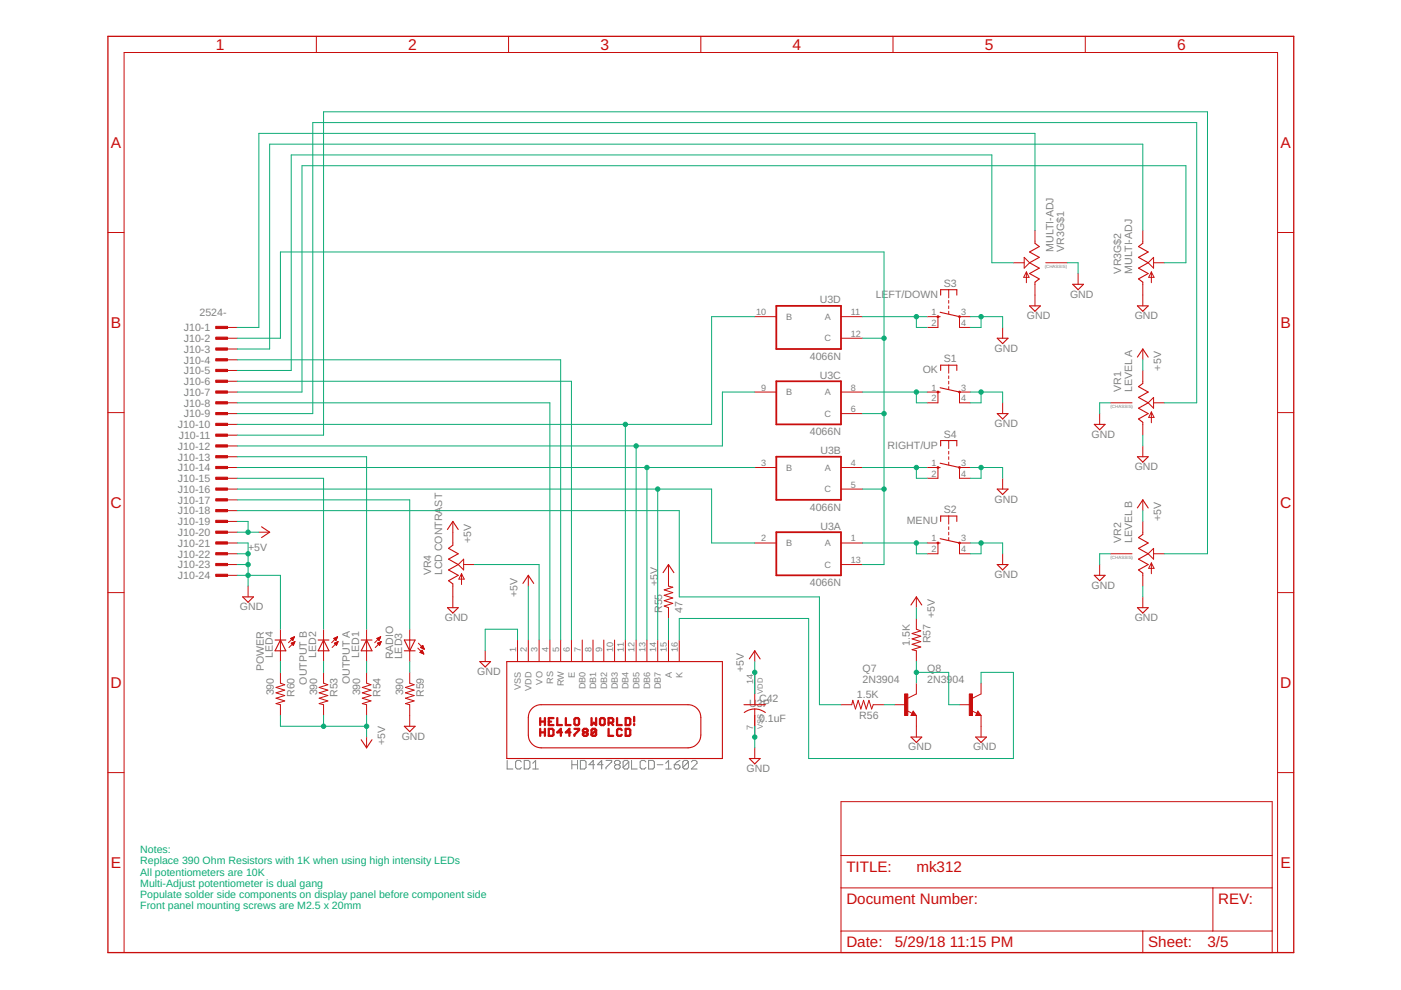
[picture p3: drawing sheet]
<svg xmlns="http://www.w3.org/2000/svg" width="297mm" height="210mm" viewBox="0 0 297 210" stroke-linecap="round" stroke-linejoin="round" font-family="sans-serif">
<g fill="none" stroke="#808080" stroke-width=".21">
<path d="M107.5 161.2v1.8h1.2M110.5 161.5l-.3-.3h-.6l-.3 .3v1.2l.3 .3h.6l.3-.3M111.1 161.2h1l.3 .3v1.2l-.3 .3h-1zM113 163h1.2M113 161.8l.6-.6v1.8M121.2 161.2v1.8M121.2 162.1h1.2M122.4 161.2v1.8M123 161.2h1l.2 .3v1.2l-.2 .3h-1zM126.1 162.1h-1.2l.9-.9v1.8M127.9 162.1h-1.2l.9-.9v1.8M128.5 161.2h1.2v.3l-1.2 1.2v.3"/>
<path d="M130.6 162.1h.6M130.6 162.1l-.3 .3v.3l.3 .3h.6l.3-.3v-.3l-.3-.3M130.6 162.1l-.3-.3v-.3l.3-.3h.6l.3 .3v.3l-.3 .3M133.3 161.5v1.2l-.3 .3h-.6l-.3-.3M133.3 161.5l-.3-.3h-.6l-.3 .3v1.2M133.3 161.5l-1.2 1.2M133.9 161.2v1.8h1.2M136.9 161.5l-.3-.3h-.6l-.3 .3v1.2l.3 .3h.6l.3-.3M137.5 161.2h.9l.3 .3v1.2l-.3 .3h-.9zM139.3 162.1h1.2M141.1 163h1.2M141.1 161.8l.7-.6v1.8"/>
<path d="M143 162.1h.9l.3 .3v.3l-.3 .3h-.6l-.3-.3zM144.2 161.2l-.6 .3-.6 .6M146 161.5v1.2l-.3 .3h-.6l-.3-.3M146 161.5l-.3-.3h-.6l-.3 .3v1.2M146 161.5l-1.2 1.2M146.6 161.5l.3-.3h.6l.3 .3v.3l-1.2 1.2h1.2"/>
</g>
<g fill="none" stroke="#c90d0c" stroke-width=".21">
<path d="M67.1 7.7v3.4M107.8 7.7v3.4M148.6 7.7v3.4M189.3 7.7v3.4M230.1 7.7v3.4M22.9 49.3h3.4M214.9 55.7h2.2M217.1 54.6l1.2 1.1-1.2 1.2zM217.6 57.7v2.2M217.6 57.7l.6 1.1h-1.2zM219.4 48.9v2.7M219.4 59.8v5.1"/>
<path d="M221.7 55.7h4.6M228.6 58v2.3M242.3 48.9v2.7M242.3 59.8v5.1M243.4 55.7l1.2-1.1v2.3zM244.1 57.7l.6 1.1h-1.2zM244.1 57.7v2.2M244.6 55.7h2.3M270.9 49.3h3.4M48 69.4h2.3M48 71.7h2.3M48 74h2.3"/>
<path d="M48 76.3h2.3M48 78.5h2.3M160 67.1h4.6M178.3 71.7h4.6M178.3 67.1h4.6M196.6 67.1h2.3v2.3h-2.3M201.1 61.4v1.7M201.1 63.7v.6M201.1 64.9v.5M201.1 66v.6M201.1 77.4v1.7M201.1 79.7v.6"/>
<path d="M205.7 67.1h-2.3v2.3h2.3M212.6 69.4v2.3M242.3 74v2.3M242.3 78.5v2.8M22.9 87.5h3.4M48 85.4h2.3M48 99.1h2.3M48 80.8h2.3M48 83.1h2.3M48 87.7h2.3M48 90h2.3M48 92.3h2.3"/>
<path d="M48 94.6h2.3M48 96.8h2.3M160 99.1h4.6M160 83.1h4.6M178.3 99.1h4.6M178.3 83.1h4.6M178.3 87.7h4.6M196.6 83.1h2.3v2.3h-2.3M196.6 99.1h2.3v2.3h-2.3M201.1 80.8v.6M201.1 82v.5M201.1 93.4v1.7"/>
<path d="M201.1 95.7v.6M201.1 96.8v.6M201.1 98v.6M205.7 83.1h-2.3v2.3h2.3M205.7 99.1h-2.3v2.3h2.3M212.6 85.4v2.3M233.2 87.7v2.3M235.4 85.4h4.6M242.3 89.5v2.8M242.3 94.6v2.2M244.1 87.4v2.2M244.1 87.4l.6 1.1h-1.2z"/>
<path d="M244.6 84.3v2.3l-1.2-1.2zM244.6 85.4h2.3M270.9 87.5h3.4M48 117.4h2.3M48 101.4h2.3M48 115.1h2.3M48 119.7h2.3M48 103.7h2.3M48 106h2.3M48 108.3h2.3M48 110.6h2.3M48 112.8h2.3"/>
<path d="M54.9 112.8h2.3M96 110.6v5M97.2 119.7l1.1-1.1v2.2zM98.3 119.7h2.3M141.7 119.7v4.6l.9 .2-1.8 .6 1.8 .5-1.8 .6 1.8 .6-1.8 .6 1.8 .5-1.8 .6 .9 .3v2.3M160 115.1h4.6M178.3 115.1h4.6M178.3 119.7h4.6M178.3 103.7h4.6M196.6 115.1h2.3v2.3h-2.3M201.1 109.4v1.7M201.1 111.7v.6"/>
<path d="M201.1 112.8v.6M201.1 114v.6M205.7 115.1h-2.3v2.3h2.3M212.6 101.4v2.3M212.6 117.4v2.3M233.2 119.7v2.3M235.4 117.4h4.6M242.3 106v2.3M242.3 110.6v2.7M244.1 119.4v2.2M244.1 119.4l.6 1.1h-1.2zM244.6 116.3v2.3l-1.2-1.2z"/>
<path d="M244.6 117.4h2.3M22.9 125.6h3.4M48 122h2.3M52.6 124.3v2.3M59.5 133.4v6.9M61.6 135.4h.7M61.7 135.5h.5M61.7 136.4l.8-.4-.3 .8zM61.8 136.4h.6M61.8 135.3h.5M61.8 135.6h.4M61.9 136.3h.5"/>
<path d="M61.9 136.5h.4M62 135.7h.1M62 136.6h.3M62.1 135.8h.1M62.1 135.2h.3M62.1 136.7h.1M62.1 136.2h.4M62.3 135.1h.1M62.4 136.1h.1M62.4 135l-1.2 1.3M62.4 135l-.3 .8M62.4 135l-.8 .4 .5 .4"/>
<path d="M62.5 136l-1.2 1.3M68.6 133.4v6.9M70.8 135.4l.4 .4M70.8 135.4h.6M70.9 135.5h.5M70.9 136.4l.8-.4-.4 .8zM70.9 136.4h.6M71 135.3h.5M71 135.6h.3M71 136.3h.6M71 136.5h.5M71.1 135.7h.2"/>
<path d="M71.1 136.6h.3M71.2 135.8h.1M71.2 135.2h.3M71.2 136.7h.2M71.3 136.2h.3M71.5 135.1h.1M71.5 136.1h.1M71.6 135l-1.3 1.3M71.6 135l-.4 .8M71.6 135l-.8 .4M71.7 136l-1.3 1.3M77.7 133.4v6.9"/>
<path d="M79.9 135.4h.7M80 136.4l.8-.4-.3 .8zM80 135.5h.5M80.1 136.4h.5M80.1 135.3h.5M80.1 135.6h.4M80.2 136.3h.5M80.2 136.5h.4M80.2 135.7h.2M80.3 136.6h.3M80.3 135.8h.1M80.3 135.2h.3"/>
<path d="M80.4 136.7h.1M80.4 136.2h.4M80.6 135.1h.1M80.6 136.1h.2M80.7 135l-1.3 1.3M80.7 135l-.3 .8M80.7 135l-.8 .4 .5 .4M80.8 136l-1.2 1.3M86.9 133.4v6.9M88.6 137.4l1.3 1.3M88.7 136.4l1.3 1.2M89 138.3l.5-.4 .4 .8"/>
<path d="M89 138.3l.9 .4M89 138.3h.7M89.2 138.2h.5M89.2 137.3h.6M89.3 138.1h.3M89.3 137.2h.5M89.3 138.4h.4M89.3 137.4h.6M89.4 138h.2M89.4 137.1h.3M89.5 137.9h.1M89.5 136.9h.2"/>
<path d="M89.5 138.5h.3M89.6 137.5h.3M89.6 136.8l.4 .8M89.6 136.8l-.4 .5 .8 .3M89.6 136.8v.1M89.8 138.6h.1M89.8 137.6h.1M96 123.8v5M97.9 121.6v2.3M97.9 121.6l.5 1.2h-1.1zM102.9 138v2.3M109.7 135.7v4.6"/>
<path d="M112 122v2.3M112 135.7v4.6M114.3 135.7v4.6M116.6 135.7v4.6M118.9 135.7v4.6M121.2 135.7v4.6M123.4 135.7v4.6M125.7 135.7v4.6M128 135.7v4.6M130.3 135.7v4.6M132.6 135.7v4.6M134.9 135.7v4.6"/>
<path d="M137.2 135.7v4.6M139.4 135.7v4.6M141.7 135.7v4.6M144 135.7v4.6M160 138v2.3M194.3 126.6v2.2M194.3 131.1v2.3l.9 .4-1.8 .5 1.8 .6-1.8 .6 1.8 .5-1.8 .6 1.8 .6-1.8 .6 .9 .2v2.3M242.3 121.5v2.8M242.3 126.6v2.2M270.9 125.6h3.4M59.5 142.6v2.2l.9 .4-1.9 .6 1.9 .5-1.9 .6 1.9 .6-1.9 .5 1.9 .6-1.9 .6 1 .2v2.3M68.6 142.6v2.2l.9 .4-1.8 .6 1.8 .5-1.8 .6 1.8 .6-1.8 .5 1.8 .6-1.8 .6 .9 .2v2.3"/>
<path d="M77.7 142.6v2.2l1 .4-1.9 .6 1.9 .5-1.9 .6 1.9 .6-1.9 .5 1.9 .6-1.9 .6 .9 .2v2.3M77.7 156.3v2.3M86.9 142.6v2.2l.9 .4-1.8 .6 1.8 .5-1.8 .6 1.8 .6-1.8 .5 1.8 .6-1.8 .6 .9 .2v4.6M160 142.6v6.8M160 150.3v6M160 158.6v2.2M178.3 149.4h2.3l.2-.9 .6 1.8 .5-1.8 .6 1.8 .6-1.8 .6 1.8 .5-1.8 .6 1.8 .3-.9h2.3M189.7 149.4h2.3M192.3 150.7l1.1 .5M193.6 150.8l.7 .9h-1.2zM194.3 144.8v2.3l-1.8 .9M194.3 151.7v4.6"/>
<path d="M203.4 149.4h2.3M206 150.7l1.1 .5M207.3 150.8l.7 .9h-1.1zM208 144.8v2.3l-1.8 .9M208 151.7v4.6M22.9 163.8h3.4M178.3 170h91.4v32h-91.4zM270.9 163.8h3.4M178.3 188.3h91.4M178.3 197.4h91.4M178.3 181.4h91.4M242.3 197.4v4.6"/>
<path d="M257.2 188.3v9.1M26.3 202v-190.9h244.6v190.9"/>
</g>
<g fill="none" stroke="#c90d0c" stroke-width=".23">
<path d="M219.4 51.6l.9 .7-2 1.1 2 1.2-2 1.1 2 1.2-2 1.1 2 1.1-.9 .7M242.3 51.6l-.9 .7 2 1.1-2 1.2 2 1.1-2 1.2 2 1.1-2 1.1 .9 .7M198.9 67.1h.4M199.3 66.2l4.1 .9M199.4 62.6v-1.2h3.5v1.2M199.4 78.5v-1.1h3.5v1.1M211.4 71.7h2.3l-1.1 1.2zM218.3 64.9h2.3l-1.2 1.1zM227.4 60.3h2.3l-1.1 1.1zM241.2 64.9h2.2l-1.1 1.1zM241.2 75.7l1.1-1.7 1.1 1.7M198.9 99.1h.4"/>
<path d="M198.9 83.1h.4M199.3 98.2l4.1 .9M199.3 82.2l4.1 .9M199.4 94.6v-1.2h3.5v1.2M211.4 87.7h2.3l-1.1 1.1zM232 90h2.3l-1.1 1.1zM241.2 96.8h2.2l-1.1 1.2zM242.3 81.3l-.9 .7 2 1.1-2 1.2 2 1.1-2 1.2 2 1.1-2 1.1 .9 .7M55.5 111.7l1.7 1.1-1.7 1.2M94.9 112.3l1.1-1.7 1.2 1.7M96 115.6l-.9 .7 2.1 1.1-2.1 1.2 2.1 1.1-2.1 1.1 2.1 1.2-2.1 1.1 .9 .7M198.9 115.1h.4"/>
<path d="M199.3 114.2l4.1 .9M199.4 110.6v-1.2h3.5v1.2M211.4 119.7h2.3l-1.1 1.1zM211.4 103.7h2.3l-1.1 1.1zM241.2 107.7l1.1-1.7 1.1 1.7M242.3 113.3l-.9 .7 2 1.1-2 1.2 2 1.1-2 1.2 2 1.1-2 1.1 .9 .7M51.5 126.6h2.2l-1.1 1.1zM58.3 135.7h2.3M59.5 135.7l1.1 2.3h-2.3zM67.5 135.7h2.2M68.6 135.7l1.1 2.3h-2.2zM76.6 135.7h2.3"/>
<path d="M77.7 135.7l1.2 2.3h-2.3zM85.7 135.7h2.3l-1.1 2.3zM85.7 138h2.3M94.9 128.8h2.3l-1.2 1.2zM110.9 123.7l1.1-1.7 1.2 1.7M140.6 121.4l1.1-1.7 1.2 1.7M158.9 139.7l1.1-1.7 1.2 1.7M193.1 128.3l1.2-1.7 1.1 1.7M232 122h2.3l-1.1 1.1zM241.2 128.8h2.2l-1.1 1.2zM76.6 156.8l1.1 1.8 1.2-1.8M85.7 154h2.3l-1.1 1.1z"/>
<path d="M101.7 140.3h2.3l-1.1 1.1zM107.4 140.3h45.8v20.5h-45.8zM112.8 150.2l1.1-.7 .8-.1h31.2a2.71 2.71 0 0 1 2.7 2.7v3.8a2.75 2.75 0 0 1-2.7 2.7h-31.2a2.75 2.75 0 0 1-2.7-2.7l.1-4.2 .2-.8zM157.7 149.4h4.6M157.8 151.1a3.7 3.7 0 0 1 4.5 0M193.1 156.3h2.3l-1.1 1.1zM193.6 151.2l.1 .3h-.3l.2-.5 .5 .6h-.7M206.9 156.3h2.2l-1.1 1.1zM207.3 151.2l.1 .3h-.3l.2-.5 .5 .6h-.7M158.9 160.8h2.3l-1.2 1.2z"/>
</g>
<g fill="none" stroke="#c90d0c" stroke-width=".38">
<path d="M164.6 64.9h13.7v9.1h-13.7zM164.6 80.8h13.7v9.2h-13.7zM164.6 96.8h13.7v9.2h-13.7zM164.6 112.8h13.7v9.2h-13.7z"/>
<circle cx="198.9" cy="67.1" r=".11"/>
<circle cx="203.4" cy="67.1" r=".11"/>
<circle cx="198.9" cy="83.1" r=".11"/>
<circle cx="198.9" cy="99.1" r=".11"/>
<circle cx="203.4" cy="83.1" r=".11"/>
<circle cx="203.4" cy="99.1" r=".11"/>
<circle cx="198.9" cy="115.1" r=".11"/>
<circle cx="203.4" cy="115.1" r=".11"/>
</g>
<g fill="none" stroke="#c90d0c" stroke-width=".49">
<path d="M114.5 152.3v1.4M114.5 154.5v1.5M114.5 153h1M114.5 155.3h1M115.5 152.3v1.4M115.5 154.5v1.5M116.4 153h.4M116.4 154.5h.7l.2 .3v1l-.2 .2h-.7zM117.3 152.3h-.9v1.4h.9M118.2 152.3v1.4h.9M119.1 155.3h-.9l.7-.8v1.5M120 152.3v1.4h1"/>
<path d="M121 155.3h-1l.7-.8v1.5M121.8 154.5h1v.3l-1 1v.2M122 152.3h.5l.3 .2v1l-.3 .2h-.5l-.2-.2v-1zM123.8 155.3l-.2 .2v.3l.2 .2h.5l.3-.2v-.3l-.3-.2M123.8 155.3h.5M123.8 155.3l-.2-.3v-.2l.2-.3h.5l.3 .3v.2l-.3 .3M125.4 152.3v1.4l.5-.5 .5 .5v-1.4M126.4 154.8l-.2-.3h-.6l-.2 .3v1M126.4 154.8v1l-.2 .2h-.6l-.2-.2M126.4 154.8l-1 1M127.5 152.3h.5l.2 .2v1l-.2 .2h-.5l-.3-.2v-1zM129 153.2h.8l.2-.2v-.5l-.2-.2h-.8v1.4"/>
<path d="M129 154.5v1.5h1M129.5 153.2l.5 .5M130.8 152.3v1.4h1M131.8 154.8l-.2-.3h-.5l-.3 .3v1l.3 .2h.5l.2-.2M132.7 152.3h.7l.2 .2v1l-.2 .2h-.7zM132.7 154.5h.7l.2 .3v1l-.2 .2h-.7zM134.5 152v1M134.5 153.5v.2"/>
</g>
<g fill="#c90d0c" stroke="#c90d0c" stroke-width=".21">
<path d="M45.7 69.2h2.5v.5h-2.5z"/>
<path d="M45.7 71.5h2.5v.4h-2.5z"/>
<path d="M45.7 73.8h2.5v.4h-2.5z"/>
<path d="M45.7 76.1h2.5v.4h-2.5z"/>
<path d="M45.7 78.3h2.5v.5h-2.5z"/>
<path d="M45.7 80.6h2.5v.5h-2.5z"/>
<path d="M45.7 82.9h2.5v.5h-2.5z"/>
<path d="M45.7 85.2h2.5v.4h-2.5z"/>
<path d="M45.7 87.5h2.5v.4h-2.5z"/>
<path d="M45.7 89.7h2.5v.5h-2.5z"/>
<path d="M45.7 92h2.5v.5h-2.5z"/>
<path d="M45.7 94.3h2.5v.5h-2.5z"/>
<path d="M45.7 96.6h2.5v.5h-2.5z"/>
<path d="M45.7 98.9h2.5v.5h-2.5z"/>
<path d="M45.7 101.2h2.5v.4h-2.5z"/>
<path d="M45.7 103.5h2.5v.4h-2.5z"/>
<path d="M45.7 105.7h2.5v.5h-2.5z"/>
<path d="M45.7 108h2.5v.5h-2.5z"/>
<path d="M45.7 110.3h2.5v.5h-2.5z"/>
<path d="M45.7 112.6h2.5v.5h-2.5z"/>
<path d="M45.7 114.9h2.5v.5h-2.5z"/>
<path d="M45.7 117.2h2.5v.4h-2.5z"/>
<path d="M45.7 119.5h2.5v.4h-2.5z"/>
<path d="M45.7 121.8h2.5v.4h-2.5z"/>
<path d="M191.8 147.1h.7v4.6h-.7z"/>
<path d="M205.5 147.1h.7v4.6h-.7z"/>
</g>
<path d="M22.9 7.7h251.4v194.3h-251.4z" fill="none" stroke="#c90d0c" stroke-width=".28"/>
<g fill="none" stroke="#0dab76" stroke-width=".21">
<path d="M214.9 55.7h-4.6v-22.8h-148.6v45.6h-11.4M219.4 48.9v-20.6h-164.5v41.1h-4.6M226.3 55.7h2.3v2.3M242.3 48.9v-18.3h-185.1v43.4h-6.9M246.9 55.7h4.5v-20.6h-187.4v48h-13.7M50.3 71.7h9.2v-18.3h127.9v66.3h-4.5M50.3 76.3h68.6v59.4M160 67.1h-9.1v22.9h-100.6M182.9 67.1h13.7M182.9 71.7h4.5M194.3 67.1v2.3h2.3M205.7 67.1h6.9v2.3"/>
<path d="M208 67.1v2.3h-2.3M242.3 76.3v2.2M50.3 85.4h66.3v50.3M50.3 92.3h18.3v-68.6h187.4v93.7h-9.1M50.3 99.1h109.7M50.3 80.8h70.9v54.9M50.3 96.8h27.4v36.6M132.6 90v45.7M134.9 94.6v41.1M137.2 99.1v36.6M160 83.1h-6.8v11.5h-102.9M182.9 87.7h4.5"/>
<path d="M182.9 99.1h13.7M182.9 83.1h13.7M194.3 83.1v2.3h2.3M194.3 99.1v2.3h2.3M205.7 83.1h6.9v2.3M205.7 99.1h6.9v2.3M208 83.1v2.3h-2.3M208 99.1v2.3h-2.3M235.4 85.4h-2.2v2.3M242.3 92.3v2.3M246.9 85.4h6.8v-59.4h-187.4v61.7h-16M50.3 101.4h18.3v32"/>
<path d="M50.3 117.4h2.3M50.3 115.1h2.3v9.2M50.3 103.7h100.6v11.4h9.1M50.3 110.6h2.3v2.2M50.3 119.7h2.3M50.3 108.3h93.7v18.3h29.7v22.8h4.6M50.3 112.8h4.6M50.3 106h36.6v27.4M100.6 119.7h13.7v16M139.4 103.7v32M182.9 115.1h13.7M182.9 103.7h4.5"/>
<path d="M194.3 115.1v2.3h2.3M205.7 115.1h6.9v2.3M208 115.1v2.3h-2.3M235.4 117.4h-2.2v2.3M242.3 108.3v2.3M50.3 122h9.2v11.4M109.7 135.7v-2.3h-6.8v4.6M112 124.3v11.4M141.7 131.1v4.6M144 135.7v-4.6h27.4v29.7h43.5v-18.2h-6.9v2.2M194.3 128.8v2.3M242.3 124.3v2.3"/>
<path d="M59.5 140.3v2.3M59.5 151.7v2.3h18.2M68.6 140.3v2.3M68.6 151.7v2.3M77.7 140.3v2.3M77.7 151.7v4.6M86.9 140.3v2.3M160 140.3v6.8M160 154v4.6M187.4 149.4h2.3M194.3 142.6h6.8v6.8h2.3M194.3 140.3v4.5"/>
</g>
<g fill="#0dab76" stroke="#0dab76" stroke-width=".21">
<circle cx="160" cy="156.3" r=".47"/>
<circle cx="52.6" cy="119.7" r=".47"/>
<circle cx="52.6" cy="117.4" r=".47"/>
<circle cx="52.6" cy="122" r=".47"/>
<circle cx="208" cy="115.1" r=".47"/>
<circle cx="208" cy="99.1" r=".47"/>
<circle cx="208" cy="83.1" r=".47"/>
<circle cx="208" cy="67.1" r=".47"/>
<circle cx="132.6" cy="90" r=".47"/>
<circle cx="134.9" cy="94.6" r=".47"/>
<circle cx="137.2" cy="99.1" r=".47"/>
<circle cx="139.4" cy="103.7" r=".47"/>
<circle cx="77.7" cy="154" r=".47"/>
<circle cx="68.6" cy="154" r=".47"/>
<circle cx="160" cy="142.6" r=".47"/>
<circle cx="52.6" cy="112.8" r=".47"/>
<circle cx="187.4" cy="71.7" r=".47"/>
<circle cx="187.4" cy="87.7" r=".47"/>
<circle cx="187.4" cy="103.7" r=".47"/>
<circle cx="194.3" cy="83.1" r=".47"/>
<circle cx="194.3" cy="67.1" r=".47"/>
<circle cx="194.3" cy="99.1" r=".47"/>
<circle cx="194.3" cy="115.1" r=".47"/>
<circle cx="194.3" cy="142.6" r=".47"/>
</g>
<g font-size="3.3" fill="#c90d0c">
<text x="45.8" y="10.6">1</text>
<text x="86.5" y="10.6">2</text>
<text x="127.3" y="10.6">3</text>
<text x="168.1" y="10.6">4</text>
<text x="208.8" y="10.6">5</text>
<text x="249.6" y="10.6">6</text>
<text x="23.5" y="31.4">A</text>
<text x="271.5" y="31.4">A</text>
<text x="23.5" y="69.6">B</text>
<text x="271.5" y="69.6">B</text>
<text x="23.4" y="107.7">C</text>
<text x="271.4" y="107.7">C</text>
<text x="23.4" y="145.9">D</text>
<text x="271.4" y="145.9">D</text>
<text x="23.5" y="184.1">E</text>
<text x="271.5" y="184.1">E</text>
</g>
<g font-size="3.2" fill="#c90d0c">
<text x="179.4" y="184.8">TITLE:</text>
<text x="194.3" y="184.8">mk312</text>
<text x="179.4" y="191.7">Document Number:</text>
<text x="258.3" y="191.7">REV:</text>
<text x="179.4" y="200.8">Date:</text>
<text x="189.7" y="200.8">5/29/18</text>
<text x="201.4" y="200.8">11:15 PM</text>
<text x="243.4" y="200.8">Sheet:</text>
<text x="256" y="200.8">3/5</text>
</g>
<g font-size="2.2" fill="#808080">
<text x="223.3" y="53.4" transform="rotate(-90 223.3 53.4)">MULTI-ADJ</text>
<text x="225.6" y="53.4" transform="rotate(-90 225.6 53.4)">VR3G$1</text>
<text x="237.7" y="58" transform="rotate(-90 237.7 58)">VR3G$2</text>
<text x="240" y="58" transform="rotate(-90 240 58)">MULTI-ADJ</text>
<text x="173.8" y="64.3">U3D</text>
<text x="185.7" y="63.1">LEFT/DOWN</text>
<text x="200.1" y="60.8">S3</text>
<text x="226.9" y="63.1">GND</text>
<text x="39" y="70.2">J10-1</text>
<text x="42.3" y="67">2524-</text>
<text x="217.7" y="67.7">GND</text>
<text x="240.6" y="67.7">GND</text>
<text x="39" y="72.5">J10-2</text>
<text x="39" y="74.8">J10-3</text>
<text x="39" y="77.1">J10-4</text>
<text x="171.7" y="76.3">4066N</text>
<text x="200.1" y="76.8">S1</text>
<text x="210.9" y="74.6">GND</text>
<text x="39" y="79.4">J10-5</text>
<text x="39" y="81.7">J10-6</text>
<text x="39" y="83.9">J10-7</text>
<text x="173.8" y="80.3">U3C</text>
<text x="195.6" y="79.1">OK</text>
<text x="237.7" y="83.1" transform="rotate(-90 237.7 83.1)">VR1</text>
<text x="240" y="83.1" transform="rotate(-90 240 83.1)">LEVEL A</text>
<text x="246.2" y="78.6" transform="rotate(-90 246.2 78.6)">+5V</text>
<text x="39" y="86.2">J10-8</text>
<text x="39" y="88.5">J10-9</text>
<text x="37.7" y="90.8">J10-10</text>
<text x="37.7" y="95.4">J10-12</text>
<text x="37.9" y="93.1">J10-11</text>
<text x="171.7" y="92.3">4066N</text>
<text x="188.2" y="95.1">RIGHT/UP</text>
<text x="200.1" y="92.8">S4</text>
<text x="210.9" y="90.6">GND</text>
<text x="231.4" y="92.8">GND</text>
<text x="37.7" y="97.7">J10-13</text>
<text x="37.7" y="99.9">J10-14</text>
<text x="173.9" y="96.3">U3B</text>
<text x="240.6" y="99.7">GND</text>
<text x="37.7" y="102.2">J10-15</text>
<text x="37.7" y="104.5">J10-16</text>
<text x="37.7" y="106.8">J10-17</text>
<text x="210.9" y="106.6">GND</text>
<text x="37.7" y="109.1">J10-18</text>
<text x="37.7" y="111.4">J10-19</text>
<text x="37.7" y="113.6">J10-20</text>
<text x="171.7" y="108.3">4066N</text>
<text x="173.9" y="112.3">U3A</text>
<text x="192.3" y="111.1">MENU</text>
<text x="200.1" y="108.8">S2</text>
<text x="246.2" y="110.6" transform="rotate(-90 246.2 110.6)">+5V</text>
<text x="37.7" y="115.9">J10-21</text>
<text x="37.7" y="118.2">J10-22</text>
<text x="52.6" y="116.7">+5V</text>
<text x="99.9" y="115.1" transform="rotate(-90 99.9 115.1)">+5V</text>
<text x="237.7" y="115.1" transform="rotate(-90 237.7 115.1)">VR2</text>
<text x="240" y="115.1" transform="rotate(-90 240 115.1)">LEVEL B</text>
<text x="37.7" y="120.5">J10-23</text>
<text x="37.7" y="122.8">J10-24</text>
<text x="91.4" y="122" transform="rotate(-90 91.4 122)">VR4</text>
<text x="93.7" y="122" transform="rotate(-90 93.7 122)">LCD CONTRAST</text>
<text x="139.4" y="124.3" transform="rotate(-90 139.4 124.3)">+5V</text>
<text x="171.7" y="124.3">4066N</text>
<text x="210.9" y="122.6">GND</text>
<text x="231.4" y="124.8">GND</text>
<text x="50.9" y="129.4">GND</text>
<text x="94.3" y="131.7">GND</text>
<text x="109.7" y="126.6" transform="rotate(-90 109.7 126.6)">+5V</text>
<text x="140.4" y="130" transform="rotate(-90 140.4 130)">R55</text>
<text x="144.7" y="130" transform="rotate(-90 144.7 130)">47</text>
<text x="198.2" y="131.1" transform="rotate(-90 198.2 131.1)">+5V</text>
<text x="240.6" y="131.7">GND</text>
<text x="192.9" y="136.9" transform="rotate(-90 192.9 136.9)">1.5K</text>
<text x="197.3" y="136.4" transform="rotate(-90 197.3 136.4)">R57</text>
<text x="55.9" y="142.3" transform="rotate(-90 55.9 142.3)">POWER</text>
<text x="57.9" y="139.5" transform="rotate(-90 57.9 139.5)">LED4</text>
<text x="67" y="139.5" transform="rotate(-90 67 139.5)">LED2</text>
<text x="76.1" y="139.5" transform="rotate(-90 76.1 139.5)">LED1</text>
<text x="83.3" y="139.8" transform="rotate(-90 83.3 139.8)">RADIO</text>
<text x="85.3" y="139.8" transform="rotate(-90 85.3 139.8)">LED3</text>
<text x="101.2" y="143.1">GND</text>
<text x="157.7" y="142.6" transform="rotate(-90 157.7 142.6)">+5V</text>
<text x="182.9" y="142.6">Q7</text>
<text x="196.6" y="142.6">Q8</text>
<text x="58.1" y="147.4" transform="rotate(-90 58.1 147.4)">390</text>
<text x="62.4" y="147.8" transform="rotate(-90 62.4 147.8)">R60</text>
<text x="65.1" y="145.2" transform="rotate(-90 65.1 145.2)">OUTPUT B</text>
<text x="67.2" y="147.4" transform="rotate(-90 67.2 147.4)">390</text>
<text x="71.5" y="147.8" transform="rotate(-90 71.5 147.8)">R53</text>
<text x="74.2" y="145" transform="rotate(-90 74.2 145)">OUTPUT A</text>
<text x="76.4" y="147.4" transform="rotate(-90 76.4 147.4)">390</text>
<text x="80.7" y="147.8" transform="rotate(-90 80.7 147.8)">R54</text>
<text x="85.5" y="147.4" transform="rotate(-90 85.5 147.4)">390</text>
<text x="89.8" y="147.8" transform="rotate(-90 89.8 147.8)">R59</text>
<text x="158.9" y="150">U3P</text>
<text x="160.9" y="148.8">C42</text>
<text x="181.7" y="148">1.5K</text>
<text x="182.9" y="144.8">2N3904</text>
<text x="196.6" y="144.8">2N3904</text>
<text x="160.9" y="153.2">0.1uF</text>
<text x="182.2" y="152.4">R56</text>
<text x="81.6" y="158" transform="rotate(-90 81.6 158)">+5V</text>
<text x="85.2" y="156.8">GND</text>
<text x="192.6" y="159.1">GND</text>
<text x="206.3" y="159.1">GND</text>
<text x="158.3" y="163.7">GND</text>
</g>
<g font-size="2.2" fill="#0dab76">
<text x="29.7" y="180.9">Notes:</text>
<text x="29.7" y="183.3">Replace 390 Ohm Resistors with 1K when using high intensity LEDs</text>
<text x="29.7" y="185.7">All potentiometers are 10K</text>
<text x="29.7" y="188">Multi-Adjust potentiometer is dual gang</text>
<text x="29.7" y="190.4">Populate solder side components on display panel before component side</text>
<text x="29.7" y="192.8">Front panel mounting screws are M2.5 x 20mm</text>
</g>
<g font-size="1.9" fill="#808080">
<text x="160.3" y="66.8">10</text>
<text x="166.7" y="67.8">B</text>
<text x="174.9" y="67.8">A</text>
<text x="180.4" y="66.8">11</text>
<text x="180.4" y="71.4">12</text>
<text x="197.5" y="66.8">1</text>
<text x="197.5" y="69.1">2</text>
<text x="203.8" y="66.8">3</text>
<text x="203.8" y="69.1">4</text>
<text x="174.8" y="72.4">C</text>
<text x="161.4" y="82.8">9</text>
<text x="166.7" y="83.8">B</text>
<text x="174.9" y="83.8">A</text>
<text x="180.4" y="82.8">8</text>
<text x="197.5" y="82.8">1</text>
<text x="203.8" y="82.8">3</text>
<text x="174.8" y="88.4">C</text>
<text x="180.4" y="87.4">6</text>
<text x="197.5" y="85.1">2</text>
<text x="203.8" y="85.1">4</text>
<text x="161.4" y="98.8">3</text>
<text x="166.7" y="99.8">B</text>
<text x="174.9" y="99.8">A</text>
<text x="180.4" y="98.8">4</text>
<text x="197.5" y="98.8">1</text>
<text x="197.5" y="101.1">2</text>
<text x="203.8" y="98.8">3</text>
<text x="203.8" y="101.1">4</text>
<text x="174.8" y="104.4">C</text>
<text x="180.4" y="103.4">5</text>
<text x="161.4" y="114.8">2</text>
<text x="166.7" y="115.8">B</text>
<text x="174.9" y="115.8">A</text>
<text x="180.4" y="114.8">1</text>
<text x="180.4" y="119.4">13</text>
<text x="197.5" y="114.8">1</text>
<text x="197.5" y="117.1">2</text>
<text x="203.8" y="114.8">3</text>
<text x="203.8" y="117.1">4</text>
<text x="174.8" y="120.4">C</text>
<text x="109.4" y="138.2" transform="rotate(-90 109.4 138.2)">1</text>
<text x="111.7" y="138.2" transform="rotate(-90 111.7 138.2)">2</text>
<text x="114" y="138.2" transform="rotate(-90 114 138.2)">3</text>
<text x="116.3" y="138.2" transform="rotate(-90 116.3 138.2)">4</text>
<text x="118.6" y="138.2" transform="rotate(-90 118.6 138.2)">5</text>
<text x="120.8" y="138.2" transform="rotate(-90 120.8 138.2)">6</text>
<text x="121.8" y="143.7" transform="rotate(-90 121.8 143.7)">E</text>
<text x="123.1" y="138.2" transform="rotate(-90 123.1 138.2)">7</text>
<text x="125.4" y="138.2" transform="rotate(-90 125.4 138.2)">8</text>
<text x="127.7" y="138.2" transform="rotate(-90 127.7 138.2)">9</text>
<text x="130" y="138.2" transform="rotate(-90 130 138.2)">10</text>
<text x="132.3" y="138.2" transform="rotate(-90 132.3 138.2)">11</text>
<text x="134.6" y="138.2" transform="rotate(-90 134.6 138.2)">12</text>
<text x="136.8" y="138.2" transform="rotate(-90 136.8 138.2)">13</text>
<text x="139.1" y="138.2" transform="rotate(-90 139.1 138.2)">14</text>
<text x="141.4" y="138.2" transform="rotate(-90 141.4 138.2)">15</text>
<text x="142.4" y="143.7" transform="rotate(-90 142.4 143.7)">A</text>
<text x="143.7" y="138.2" transform="rotate(-90 143.7 138.2)">16</text>
<text x="144.7" y="143.7" transform="rotate(-90 144.7 143.7)">K</text>
<text x="110.4" y="146.2" transform="rotate(-90 110.4 146.2)">VSS</text>
<text x="112.7" y="146.4" transform="rotate(-90 112.7 146.4)">VDD</text>
<text x="115" y="145.1" transform="rotate(-90 115 145.1)">VO</text>
<text x="117.3" y="145" transform="rotate(-90 117.3 145)">RS</text>
<text x="119.6" y="145.5" transform="rotate(-90 119.6 145.5)">RW</text>
<text x="124.1" y="146.1" transform="rotate(-90 124.1 146.1)">DB0</text>
<text x="126.4" y="146.1" transform="rotate(-90 126.4 146.1)">DB1</text>
<text x="128.7" y="146.1" transform="rotate(-90 128.7 146.1)">DB2</text>
<text x="131" y="146.1" transform="rotate(-90 131 146.1)">DB3</text>
<text x="133.3" y="146.1" transform="rotate(-90 133.3 146.1)">DB4</text>
<text x="135.6" y="146.1" transform="rotate(-90 135.6 146.1)">DB5</text>
<text x="137.8" y="146.1" transform="rotate(-90 137.8 146.1)">DB6</text>
<text x="140.1" y="146.1" transform="rotate(-90 140.1 146.1)">DB7</text>
<text x="159.7" y="145" transform="rotate(-90 159.7 145)">14</text>
<text x="159.7" y="154.9" transform="rotate(-90 159.7 154.9)">7</text>
</g>
<g font-size="1.6" fill="#808080">
<text x="161.7" y="147.1" transform="rotate(-90 161.7 147.1)">VDD</text>
<text x="161.7" y="154.7" transform="rotate(-90 161.7 154.7)">VSS</text>
</g>
<g font-size="1" fill="#808080">
<text x="221.5" y="56.8">(CHASSIS)</text>
<text x="235.4" y="86.6">(CHASSIS)</text>
<text x="235.4" y="118.6">(CHASSIS)</text>
</g>
</svg>
